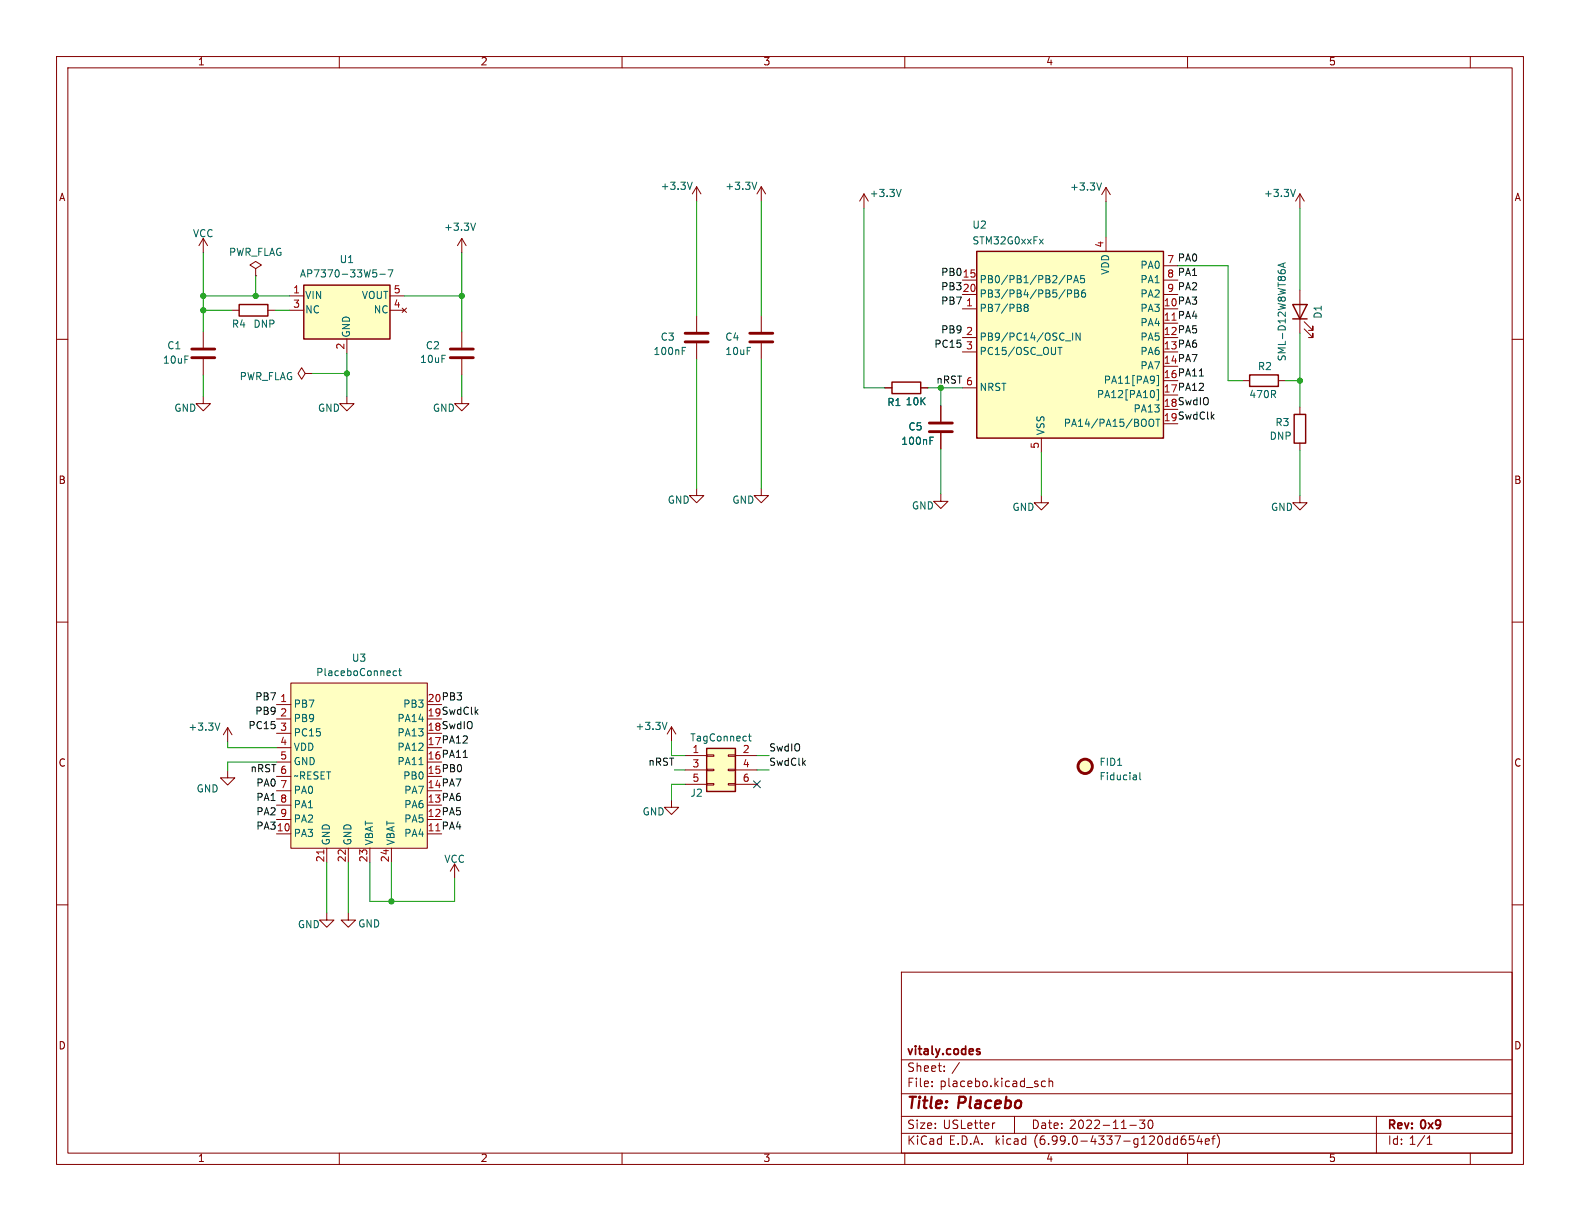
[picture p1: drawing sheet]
<svg xmlns="http://www.w3.org/2000/svg" width="279mm" height="216mm" viewBox="0 0 279 216" stroke-linecap="round" stroke-linejoin="round" font-family="sans-serif">
<g fill="none" stroke="#840000" stroke-width=".18">
<path d="M10 10h259.4v195.9h-259.4zM12 12h255.4v191.9h-255.4zM60 10v2M110 10v2M160 10v2M210 10v2M260 10v2M123.2 33l-.8 1.3M123.2 33v2.6M123.2 33l.8 1.3M134.6 33l-.7 1.3M134.6 33v2.6"/>
<path d="M134.6 33l.8 1.3M152.8 34.3l-.8 1.3M152.8 34.3v2.5M152.8 34.3l.7 1.3M195.6 33.1v2.6M195.6 33.1l-.8 1.3M195.6 33.1l.7 1.3M229.9 34.3l-.8 1.3M229.9 34.3v2.5M229.9 34.3l.7 1.3M10 60h2M35.9 42.2l-.7 1.2"/>
<path d="M35.9 42.2v2.5M35.9 58.7v2.8M35.9 42.2l.8 1.2M41 54.9h1.3M45.2 47.5l1-.6-1-.7-1 .7 1 .6v1.3M45.2 48.8h.1M47.4 54.9h1.2M51.2 52.3h2.5M51.2 54.9h2.5M61.3 59.9v2.6M69 52.3h2.5M69 54.9h2.5"/>
<path d="M71.1 54.5l.8 .7M71.9 54.5l-.8 .7M81.7 42.2v2.5M81.7 58.7v2.8M81.7 42.2l.7 1.2M81.7 42.2l-.8 1.2M123.2 55.9v2.8M134.6 55.9v2.8M170.2 54.6h2.5M170.2 59.7h2.5M195.6 41.9v2.6M205.7 47h2.6"/>
<path d="M205.7 49.5h2.6M205.7 52.1h2.6M229.9 51.3v7.6M230.6 58.2l1.6 1.5v-.8v.8h-.8M230.6 56.9l1.6 1.5v-.7v.7h-.8M267.4 60h2M35.9 70.1v1.3h1.3l-1.3 1.2-1.2-1.2h1.2M35.9 63.5v2.8M54 66l-.7-1-.6 1 .6 1.1 .7-1.1h1.2M55.2 66h.1M61.3 70.1v1.3h1.3l-1.3 1.2-1.2-1.2h1.2M81.7 70.1v1.3h1.2l-1.2 1.2-1.3-1.2h1.3"/>
<path d="M81.7 63.5v2.8M123.2 60.7v2.8M134.6 60.7v2.8M156.5 68.6h1.2M162.8 68.6h1.3M166.4 71.8v2.7M166.4 76.6v2.8M170.2 62.2h2.5M170.2 68.6h2.5M184.1 77.5v2.5M219.7 67.3h1.3M226.1 67.3h1.2"/>
<path d="M229.9 72v1.3M229.9 78.4v1.2M123.2 86.4v1.2h1.3l-1.3 1.3-1.3-1.3h1.3M134.6 86.4v1.2h1.3l-1.3 1.3-1.3-1.3h1.3M166.4 87.4v1.2h1.2l-1.2 1.3-1.3-1.3h1.3M184.1 87.6v1.3h1.3l-1.3 1.3-1.2-1.3h1.2M229.9 87.6v1.3h1.2l-1.2 1.3-1.3-1.3h1.3M10 110h2M267.4 110h2M40.3 136.3v1.2h1.2l-1.2 1.3-1.3-1.3h1.3M40.3 128.7l.7 1.2M40.3 128.7v2.5"/>
<path d="M40.3 128.7l-.8 1.2M48.9 124.6h2.5M48.9 127.1h2.5M48.9 129.7h2.5M48.9 132.2h2.5M48.9 134.7h2.5M48.9 137.3h2.5M48.9 139.8h2.5M51.4 120.8h24.2v29.2h-24.2zM118.7 128.5l-.7 1.3M118.7 128.5v2.6M118.7 128.5l.8 1.3"/>
<path d="M121.2 133.6h3.8M121.2 136.1h3.8M121.2 138.7h3.8M125 138.6h1.2v.2h-1.2zM125 136h1.2v.3h-1.2zM125 133.5h1.2v.2h-1.2zM128.8 138.6h1.2v.2h-1.2zM128.8 136h1.2v.3h-1.2zM128.8 133.5h1.2v.2h-1.2zM130 133.6h3.9M130 136.1h3.9M130 138.7h3.9"/>
<path d="M10 160h2M48.9 142.4h2.5M48.9 144.9h2.5M57.8 150v2.5M80.4 152.8l-.8 1.3M80.4 152.8v2.5M80.4 152.8l.8 1.3M118.7 141.5v1.2h1.3l-1.3 1.3-1.2-1.3h1.2M267.4 160h2M57.8 161.4v1.3h1.3l-1.3 1.3-1.3-1.3h1.3M61.6 161.4v1.3h1.3l-1.3 1.3-1.3-1.3h1.3M159.4 171.9h108v32h-108z"/>
<path d="M159.4 197.4h108M159.4 193.4h108M159.4 187.4h108M169.7 187.9l-1.3 1.9M174.4 198.6h.4l.1 .3-.7 .2M174.8 199.5l-.4 .1M175.5 198.6v1M175.9 198.6h-.2l-.2 .2M179.4 197.4v3M183.5 191.2h-.3l-.3 .2 .1 .2 .5 .1v.4h-.6M184.9 191.2h-.5l-.2 .2v.5l.1 .2h.6M185.5 191.3l.2-.1h.4l.1 1"/>
<path d="M185.5 190.7v1.5M199.8 199h1.1M201.5 198.1h.9l-.5 .5 .5 .2v.6l-.2 .2h-.5l-.2-.2M203.2 198.2l.2-.1a.81 .81 0 0 1 .6 .6 .81 .81 0 0 1-.3 .8l-.2 .1a.81 .81 0 0 1-.3-1.4zM243.4 197.4v6.5M60 203.9v2M110 203.9v2M159.4 200.4h108M160 203.9v2M205.2 200.9a.94 .94 0 0 1 0 1.5M206.9 200.9v1.5M206.9 201.4h-.5l-.3 .2v.5l.2 .2h.6"/>
<path d="M208.2 201.4h-.4l-.3 .2v.5l.1 .2h.6M208.2 200.9v1.5M209.6 200.9a.59 .59 0 0 0-.7 .6v.6l.1 .2 .4 .1 .2-.2 .1-.5-.1-.2-.5-.1-.2 .3M210 203.9v2M211.1 200.9h-.7l-.1 .7 .2-.2 .5 .1 .1 .2v.5l-.2 .2-.6-.2M212.1 200.8l-.4 1.1h.9M212.4 201.4v1M213.1 201.9l.8-.2-.1-.3h-.4l-.3 .2 .1 .7h.6M214.3 201.4h.6M214.9 200.9l-.4 .2v1.3M215.2 200.6a1.72 1.72 0 0 1 0 2.3M251.9 200.8l-1.2 1.9"/>
<path d="M252.4 202.4h.8M252.4 201.3l.4-.4v1.5M260 203.9v2"/>
</g>
<path d="M172.9 186h.4v.2l-.2 .3h-.3M172.9 185.5h.4M254.6 198.1l.1 .1a1.26 1.26 0 0 1-.2 1.2M254.7 198.7l-.1 .2" fill="none" stroke="#840000" stroke-width=".3"/>
<path d="M179.5 195a.55 .55 0 0 1 .6-.4 .55 .55 0 0 1 .5 .4l-.1 .6a.57 .57 0 0 1-1 .1" fill="none" stroke="#840000" stroke-width=".4"/>
<g fill="#ffffc2" stroke="#ffffc2" stroke-width=".18">
<path d="M125 132.3h5v7.7h-5z"/>
<path d="M172.7 44.5h33v33h-33z"/>
<path d="M51.4 120.8h24.2v29.2h-24.2z"/>
<path d="M53.7 50.4h15.3v9.5h-15.3z"/>
<circle cx="191.9" cy="135.5" r="1.27"/>
</g>
<path d="M42.3 53.8h5.1v2.1h-5.1zM53.7 50.4h15.3v9.5h-15.3zM172.7 44.5h33v33h-33zM228.6 53.8h2.5l-1.2 2.6zM228.6 56.4h2.5M157.7 67.6h5.1v2h-5.1zM221 66.3h5.1v2h-5.1zM228.9 73.3h2v5.1h-2zM125 132.3h5v7.7h-5z" fill="none" stroke="#840000" stroke-width=".25"/>
<g fill="none" stroke="#006464" stroke-width=".18">
<path d="M53.1 49l.5-1.3 .4 1.3M53.3 48.6h.6M68.6 47.7h.9l-.6 1.3M181.3 54.4l-.2-.3 .2-.3h.3l.2 .2-.2 .4M181.3 54.4l-.2 .2 .1 .4 .1 .1h.3l.2-.3v-.2l-.2-.2M181.3 54.4h.3M188.8 49.4l.6-.1 .1-.1-.1-.4-.6-.1v1.3M188.8 51.9h.6l.1-.2-.1-.3-.6-.1v1.2M189.7 58.9v1.3M189.9 50l.4-1.3 .4 1.3M190 49.6h.6M190 51.3h.5l.2 .2-.2 .4 .2 .1 .1 .3-.3 .2h-.5z"/>
<path d="M190 51.9h.5M191 58.9v1.3l-.7-1.3v1.3M191.7 48.7h-.6v.6l.1-.1 .5 .1 .1 .2-.1 .4-.1 .1-.5-.1M191.9 51.3h-.4a.85 .85 0 0 0 0 1.2l.4-.1 .1-.4-.3-.2h-.3l-.2 .2M226.9 46.6v.6M227.3 46.5l-1.3 .4M187.1 61.4h.7M187.4 61.4v1.3M188.4 60.3h1M188.4 74.8l.6-.1 .1-.1v-.4l-.7-.1v1.3M189.6 75h.6M189.9 74.1l-.4 1.3"/>
<path d="M194.3 69.7h.5M194.8 69h-.5v1.3M195.5 67.2h.5M196 66.5h-.5v1.3M70.5 118.6h.5M70.7 118.2v1.1l.3 .2M132.3 130.2h.5M132.6 131h.2M201.6 136.6v1.1l.1 .2"/>
</g>
<g fill="none" stroke="#840000" stroke-width=".51">
<path d="M121.2 58.9h4M132.6 58.9h4.1M33.9 63.2h4.1M33.9 61.7h4.1M79.6 63.2h4.1M79.6 61.7h4.1M121.2 60.5h4M132.6 60.5h4.1M164.3 76.3h4.1M164.3 74.8h4.1"/>
<circle cx="191.9" cy="135.5" r="1.27"/>
</g>
<g fill="none" stroke="#009600" stroke-width=".18">
<path d="M123.2 35.6v20.3M134.6 35.6v20.3M152.8 36.8v31.8h3.7M195.6 35.7v6.2M229.9 36.8v14.5M35.9 52.3h15.3M35.9 44.7v14M35.9 54.9h5.1M45.2 48.8v3.5M48.6 54.9h2.6M71.5 52.3h10.2M81.7 44.7v14"/>
<path d="M208.3 47h8.9v20.3h2.5M229.9 58.9v13.1M35.9 66.3v3.8M55.2 66h6.1M61.3 62.5v7.6M81.7 66.3v3.8M123.2 63.5v22.9M134.6 63.5v22.9M164.1 68.6h6.1M166.4 68.6v3.2M166.4 79.4v8M227.3 67.3h2.6"/>
<path d="M229.9 79.6v8M184.1 80v7.6M40.3 131.2v1h8.6M48.9 134.7h-8.6v1.6M118.7 131.1v2.5h2.5M119.3 136.1h1.9M121.2 138.7h-2.5v2.8M133.9 136.1h2.1M133.9 133.6h2.1M57.8 152.5v8.9M61.6 152.5v8.9M65.4 152.5v6.9h15v-4.1"/>
<path d="M69.2 152.5v6.9"/>
</g>
<path d="M133.2 138.1l1.3 1.2M134.5 138.1l-1.3 1.2" fill="none" stroke="#000084" stroke-width=".18"/>
<g fill="#009600" stroke="#009600" stroke-width=".18">
<circle cx="229.9" cy="67.3" r=".46"/>
<circle cx="81.7" cy="52.3" r=".46"/>
<circle cx="45.2" cy="52.3" r=".46"/>
<circle cx="35.9" cy="54.9" r=".46"/>
<circle cx="61.3" cy="66" r=".46"/>
<circle cx="35.9" cy="52.3" r=".46"/>
<circle cx="69.2" cy="159.4" r=".46"/>
<circle cx="166.4" cy="68.6" r=".46"/>
</g>
<text font-size="2.8" fill="#840000" x="160.4" y="196.2">Title: Placebo</text>
<g font-size="2.1" fill="#840000">
<text x="160.4" y="189.7">Sheet: /</text>
<text x="160.4" y="186.7">vitaly.codes</text>
<text x="160.4" y="192.4">File: placebo.kicad_sch</text>
<text x="160.4" y="202.5">KiCad E.D.A. kicad (6.99.0-4337-g120dd654ef)</text>
<text x="160.4" y="199.7">Size: USLetter</text>
<text x="182.4" y="199.7">Date: 2022-11-30</text>
<text x="245.4" y="199.7">Rev: 0x9</text>
<text x="245.4" y="202.5">Id: 1/1</text>
</g>
<g font-size="1.8" fill="#840000">
<text x="35" y="11.6">1</text>
<text x="85" y="11.6">2</text>
<text x="135" y="11.6">3</text>
<text x="185" y="11.6">4</text>
<text x="235" y="11.6">5</text>
<text x="10.3" y="35.6">A</text>
<text x="267.7" y="35.6">A</text>
<text x="10.3" y="85.7">B</text>
<text x="267.7" y="85.7">B</text>
<text x="10.3" y="135.6">C</text>
<text x="267.7" y="135.6">C</text>
<text x="10.3" y="185.7">D</text>
<text x="267.7" y="185.7">D</text>
<text x="35" y="205.6">1</text>
<text x="85" y="205.6">2</text>
<text x="135" y="205.6">3</text>
<text x="185" y="205.6">4</text>
<text x="235" y="205.6">5</text>
</g>
<g font-size="1.8" fill="#006464">
<text x="117.3" y="33.7">+3.3V</text>
<text x="128.8" y="33.7">+3.3V</text>
<text x="154.3" y="34.9">+3.3V</text>
<text x="189.7" y="33.8">+3.3V</text>
<text x="224" y="34.9">+3.3V</text>
<text x="79" y="40.9">+3.3V</text>
<text x="172.1" y="40.5">U2</text>
<text x="34.1" y="42">VCC</text>
<text x="40.2" y="45.3">PWR_FLAG</text>
<text x="60.2" y="46.6">U1</text>
<text x="172.3" y="43.3">STM32G0xxFx</text>
<text x="201.8" y="47.6">PA0</text>
<text x="54" y="53">VIN</text>
<text x="54.8" y="49.1">AP7370-33W5-7</text>
<text x="63.8" y="53">VOUT</text>
<text x="173.2" y="50.2">PB0/PB1/PB2/PA5</text>
<text x="173.2" y="52.7">PB3/PB4/PB5/PB6</text>
<text x="196.2" y="48.7" transform="rotate(-90 196.2 48.7)">VDD</text>
<text x="201.8" y="50.2">PA1</text>
<text x="201.8" y="52.7">PA2</text>
<text x="41.1" y="58">R4</text>
<text x="44.9" y="58">DNP</text>
<text x="54" y="55.5">NC</text>
<text x="62" y="59.7" transform="rotate(-90 62 59.7)">GND</text>
<text x="66.2" y="55.5">NC</text>
<text x="173.2" y="55.2">PB7/PB8</text>
<text x="201.8" y="55.2">PA3</text>
<text x="201.8" y="57.8">PA4</text>
<text x="233.8" y="56.2" transform="rotate(-90 233.8 56.2)">D1</text>
<text x="29.1" y="64.4">10uF</text>
<text x="29.7" y="61.8">C1</text>
<text x="74.6" y="64.3">10uF</text>
<text x="75.4" y="61.8">C2</text>
<text x="115.9" y="62.9">100nF</text>
<text x="116.9" y="60.3">C3</text>
<text x="128.4" y="60.3">C4</text>
<text x="128.5" y="62.9">10uF</text>
<text x="173.2" y="60.3">PB9/PC14/OSC_IN</text>
<text x="173.2" y="62.9">PC15/OSC_OUT</text>
<text x="201.8" y="60.3">PA5</text>
<text x="201.8" y="62.9">PA6</text>
<text x="201.8" y="65.4">PA7</text>
<text x="222.6" y="65.5">R2</text>
<text x="227.5" y="63.2" transform="rotate(-90 227.5 63.2)">SML-D12W8WT86A</text>
<text x="42.1" y="67.3">PWR_FLAG</text>
<text x="157" y="71.9">R1</text>
<text x="160.4" y="71.8">10K</text>
<text x="173.2" y="69.2">NRST</text>
<text x="195.2" y="70.5">PA12[PA10]</text>
<text x="196.2" y="67.9">PA11[PA9]</text>
<text x="221.3" y="70.5">470R</text>
<text x="30.8" y="72.9">GND</text>
<text x="56.2" y="72.9">GND</text>
<text x="76.5" y="72.9">GND</text>
<text x="160.8" y="76.2">C5</text>
<text x="184.8" y="77" transform="rotate(-90 184.8 77)">VSS</text>
<text x="190.3" y="75.6">PA14/PA15/BOOT</text>
<text x="200.8" y="73">PA13</text>
<text x="224.6" y="77.9">DNP</text>
<text x="225.7" y="75.4">R3</text>
<text x="159.8" y="78.7">100nF</text>
<text x="118" y="89.2">GND</text>
<text x="129.5" y="89.2">GND</text>
<text x="161.2" y="90.2">GND</text>
<text x="179" y="90.4">GND</text>
<text x="224.7" y="90.4">GND</text>
<text x="56.6" y="119.6">PlaceboConnect</text>
<text x="62.4" y="117.1">U3</text>
<text x="51.9" y="125.2">PB7</text>
<text x="71.6" y="125.2">PB3</text>
<text x="33.8" y="129.3">+3.3V</text>
<text x="51.9" y="127.8">PB9</text>
<text x="51.9" y="130.3">PC15</text>
<text x="70.6" y="130.3">PA13</text>
<text x="70.6" y="127.8">PA14</text>
<text x="112.9" y="129.2">+3.3V</text>
<text x="122.4" y="131.2">TagConnect</text>
<text x="51.9" y="132.8">VDD</text>
<text x="51.9" y="135.4">GND</text>
<text x="51.9" y="137.9">~RESET</text>
<text x="70.6" y="135.4">PA11</text>
<text x="70.6" y="132.8">PA12</text>
<text x="71.6" y="137.9">PB0</text>
<text x="194.6" y="135.5">FID1</text>
<text x="34.7" y="140.2">GND</text>
<text x="51.9" y="140.5">PA0</text>
<text x="51.9" y="143">PA1</text>
<text x="71.6" y="143">PA6</text>
<text x="71.6" y="140.5">PA7</text>
<text x="122.2" y="141">J2</text>
<text x="194.8" y="138">Fiducial</text>
<text x="51.9" y="148.1">PA3</text>
<text x="51.9" y="145.5">PA2</text>
<text x="58.4" y="149.5" transform="rotate(-90 58.4 149.5)">GND</text>
<text x="62.2" y="149.5" transform="rotate(-90 62.2 149.5)">GND</text>
<text x="66" y="149.5" transform="rotate(-90 66 149.5)">VBAT</text>
<text x="69.8" y="149.5" transform="rotate(-90 69.8 149.5)">VBAT</text>
<text x="71.6" y="148.1">PA4</text>
<text x="71.6" y="145.5">PA5</text>
<text x="113.6" y="144.3">GND</text>
<text x="78.5" y="152.7">VCC</text>
<text x="52.6" y="164.2">GND</text>
<text x="63.3" y="164.1">GND</text>
</g>
<g font-size="1.8" fill="#a90000">
<text x="195.3" y="43.7" transform="rotate(-90 195.3 43.7)">4</text>
<text x="52" y="52.1">1</text>
<text x="69.7" y="52.1">5</text>
<text x="170.5" y="49.3">15</text>
<text x="52" y="54.6">3</text>
<text x="69.7" y="54.6">4</text>
<text x="171" y="54.4">1</text>
<text x="171" y="59.4">2</text>
<text x="61.1" y="61.7" transform="rotate(-90 61.1 61.7)">2</text>
<text x="171" y="62">3</text>
<text x="183.9" y="79.2" transform="rotate(-90 183.9 79.2)">5</text>
<text x="49.7" y="124.3">1</text>
<text x="49.7" y="126.9">2</text>
<text x="49.7" y="129.4">3</text>
<text x="49.7" y="132">4</text>
<text x="49.7" y="134.5">5</text>
<text x="122.6" y="133.3">1</text>
<text x="122.6" y="135.9">3</text>
<text x="131.5" y="133.3">2</text>
<text x="131.5" y="135.9">4</text>
<text x="49.7" y="139.6">7</text>
<text x="49.7" y="142.1">8</text>
<text x="122.6" y="138.4">5</text>
<text x="131.5" y="138.4">6</text>
<text x="49.2" y="147.2">10</text>
<text x="49.7" y="144.7">9</text>
<text x="57.5" y="152.2" transform="rotate(-90 57.5 152.2)">21</text>
<text x="61.3" y="152.2" transform="rotate(-90 61.3 152.2)">22</text>
<text x="65.2" y="152.2" transform="rotate(-90 65.2 152.2)">23</text>
<text x="69" y="152.2" transform="rotate(-90 69 152.2)">24</text>
</g>
<g font-size="1.8" fill="#0f0f0f">
<text x="206.5" y="46.7">7 PA0</text>
<text x="166.7" y="51.5">PB3</text>
<text x="166.7" y="49">PB0</text>
<text x="170.5" y="51.8">20</text>
<text x="206.5" y="49.3">8 PA1</text>
<text x="206.5" y="51.8">9 PA2</text>
<text x="166.7" y="54.1">PB7</text>
<text x="166.7" y="59.2">PB9</text>
<text x="206" y="54.4">10PA3</text>
<text x="206" y="56.9">11PA4</text>
<text x="206" y="59.4">12PA5</text>
<text x="165.8" y="61.7">PC15</text>
<text x="206" y="62">13PA6</text>
<text x="206" y="64.5">14PA7</text>
<text x="165.6" y="68">nRST 6</text>
<text x="206" y="67.1">16PA11</text>
<text x="206" y="69.6">17PA12</text>
<text x="206" y="72.1">18SwdIO</text>
<text x="206" y="74.7">19SwdClk</text>
<text x="45.5" y="124">PB7</text>
<text x="75.9" y="124.3">20PB3</text>
<text x="44.5" y="129.1">PC15</text>
<text x="45.5" y="126.6">PB9</text>
<text x="75.9" y="132">17PA12</text>
<text x="75.9" y="129.4">18SwdIO</text>
<text x="75.9" y="126.9">19SwdClk</text>
<text x="44.3" y="136.7">nRST 6</text>
<text x="75.9" y="137">15PB0</text>
<text x="75.9" y="134.5">16PA11</text>
<text x="114.6" y="135.6">nRST</text>
<text x="136" y="133.1">SwdIO</text>
<text x="136" y="135.6">SwdClk</text>
<text x="45.5" y="141.8">PA1</text>
<text x="45.5" y="139.3">PA0</text>
<text x="75.9" y="142.1">13PA6</text>
<text x="75.9" y="139.6">14PA7</text>
<text x="45.5" y="146.9">PA3</text>
<text x="45.5" y="144.4">PA2</text>
<text x="75.9" y="147.2">11PA4</text>
<text x="75.9" y="144.7">12PA5</text>
</g>
</svg>
